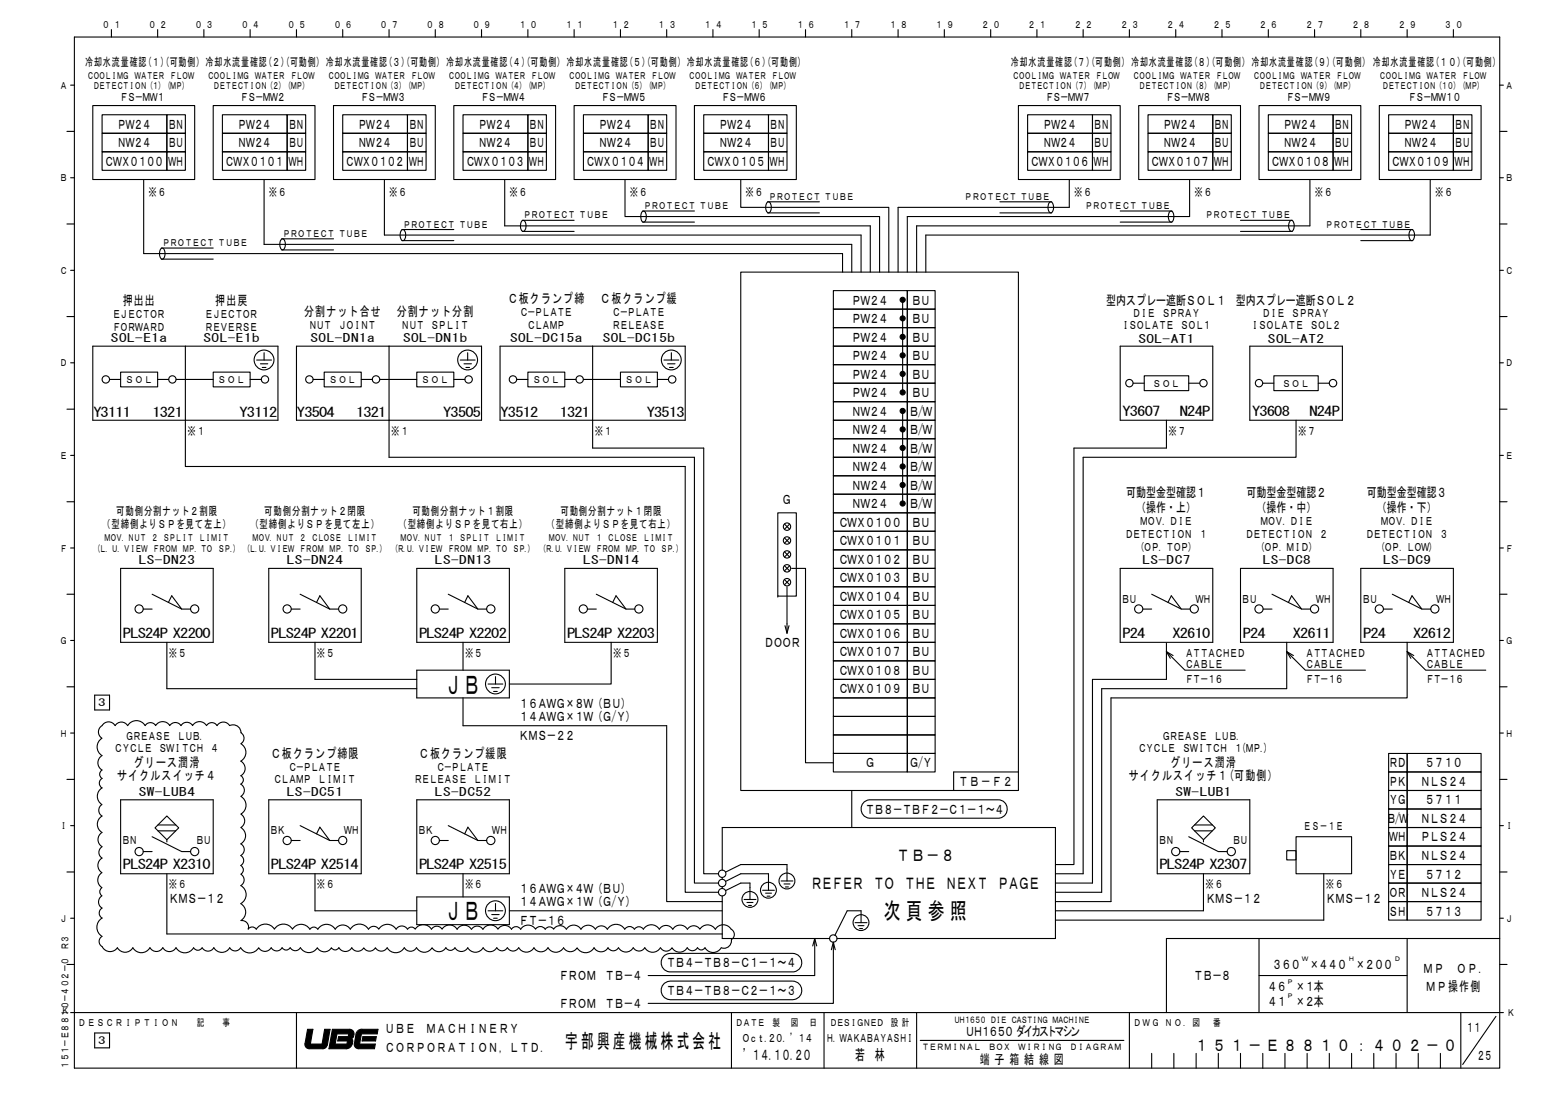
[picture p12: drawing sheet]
<svg xmlns="http://www.w3.org/2000/svg" width="297mm" height="210mm" viewBox="0 0 297 210" stroke-linecap="round" stroke-linejoin="round" font-family="sans-serif">
<g fill="none" stroke="#000" stroke-width=".21">
<path d="M13.5 16.3h.7M14.2 7.1h272.1v196.8h-272.1zM21.3 5.7v1.4M30.1 5.7v1.4M38.9 5.7v1.4M47.7 5.7v1.4M56.6 5.7v1.4M65.4 5.7v1.4M74.3 5.7v1.4M83.1 5.7v1.4M91.9 5.7v1.4M100.8 5.7v1.4"/>
<path d="M109.6 5.7v1.4M118.4 5.7v1.4M127.3 5.7v1.4M136.1 5.7v1.4M144.9 5.7v1.4M153.8 5.7v1.4M162.6 5.7v1.4M171.4 5.7v1.4M180.3 5.7v1.4M189.1 5.7v1.4M197.9 5.7v1.4M206.8 5.7v1.4"/>
<path d="M215.6 5.7v1.4M224.4 5.7v1.4M233.3 5.7v1.4M242.1 5.7v1.4M250.9 5.7v1.4M259.8 5.7v1.4M268.6 5.7v1.4M277.4 5.7v1.4M286.3 16.3h.7M12.8 25.1h1.4M13.5 33.9h.7M17.7 20.2h19.5v14.1h-19.5z"/>
<path d="M19.5 21.9h12.4v3.5h-12.4zM19.5 25.4h12.4v3.6h-12.4zM19.5 29h12.4v3.5h-12.4zM27.4 34.3v14.1h133.4v3.5M31.9 21.9h3.5v3.5h-3.5zM31.9 25.4h3.5v3.6h-3.5zM31.9 29h3.5v3.5h-3.5zM40.7 20.2h19.4v14.1h-19.4zM42.5 21.9h12.3v3.5h-12.3zM42.5 25.4h12.3v3.6h-12.3zM42.5 29h12.3v3.5h-12.3zM50.4 34.3v12.4h112.2v5.2"/>
<path d="M54.8 21.9h3.6v3.5h-3.6zM54.8 25.4h3.6v3.6h-3.6zM54.8 29h3.6v3.5h-3.6zM63.7 20.2h19.4v14.1h-19.4zM65.4 21.9h12.4v3.5h-12.4zM65.4 25.4h12.4v3.6h-12.4zM65.4 29h12.4v3.5h-12.4zM73.4 34.3v10.6h91v7M77.8 21.9h3.5v3.5h-3.5zM77.8 25.4h3.5v3.6h-3.5zM77.8 29h3.5v3.5h-3.5zM86.6 20.2h19.5v14.1h-19.5z"/>
<path d="M88.4 21.9h12.4v3.5h-12.4zM88.4 25.4h12.4v3.6h-12.4zM88.4 29h12.4v3.5h-12.4zM96.3 34.3v8.8h69.8v8.8M100.8 21.9h3.5v3.5h-3.5zM100.8 25.4h3.5v3.6h-3.5zM100.8 29h3.5v3.5h-3.5zM109.6 20.2h19.4v14.1h-19.4zM111.4 21.9h12.3v3.5h-12.3zM111.4 25.4h12.3v3.6h-12.3zM111.4 29h12.3v3.5h-12.3zM119.3 34.3v7h48.6v10.6"/>
<path d="M123.7 21.9h3.6v3.5h-3.6zM123.7 25.4h3.6v3.6h-3.6zM123.7 29h3.6v3.5h-3.6zM132.6 20.2h19.4v14.1h-19.4zM134.3 29h12.4v3.5h-12.4zM134.3 25.4h12.4v3.6h-12.4zM134.3 21.9h12.4v3.5h-12.4zM141.4 34.3v5.3h28.3v12.3M146.5 38.6l.2-.1a1.31 1.31 0 0 1 .4 1.7l-.1 .2a.43 .43 0 0 1-.5 .2 .43 .43 0 0 1-.3-.5 1.54 1.54 0 0 1 .3-1.5zM146.5 38.5h9.9M146.7 29h3.5v3.5h-3.5zM146.7 25.4h3.5v3.6h-3.5z"/>
<path d="M146.7 21.9h3.5v3.5h-3.5zM190.9 38.5h9.9M194.4 20.2h19.4v14.1h-19.4zM196.2 29h12.4v3.5h-12.4zM196.2 25.4h12.4v3.6h-12.4zM196.2 21.9h12.4v3.5h-12.4zM200.4 38.6l.1-.1a.54 .54 0 0 1 .6 .7 1.32 1.32 0 0 1-.5 1.4 1.36 1.36 0 0 1-.5-1.4zM204.1 34.3v5.3h-32.7v12.3M208.6 29h3.5v3.5h-3.5zM208.6 25.4h3.5v3.6h-3.5zM208.6 21.9h3.5v3.5h-3.5zM217.4 20.2h19.4v14.1h-19.4z"/>
<path d="M219.2 29h12.3v3.5h-12.3zM219.2 25.4h12.3v3.6h-12.3zM219.2 21.9h12.3v3.5h-12.3zM227.1 34.3v7h-53.9v10.6M231.5 29h3.6v3.5h-3.6zM231.5 25.4h3.6v3.6h-3.6zM231.5 21.9h3.6v3.5h-3.6zM240.3 20.2h19.5v14.1h-19.5zM242.1 29h12.4v3.5h-12.4zM242.1 25.4h12.4v3.6h-12.4zM242.1 21.9h12.4v3.5h-12.4zM250.1 34.3v8.8h-75.1v8.8"/>
<path d="M254.5 29h3.5v3.5h-3.5zM254.5 25.4h3.5v3.6h-3.5zM254.5 21.9h3.5v3.5h-3.5zM263.3 20.2h19.4v14.1h-19.4zM265.1 29h12.3v3.5h-12.3zM265.1 25.4h12.3v3.6h-12.3zM265.1 21.9h12.3v3.5h-12.3zM273 34.3v10.6h-96.3v7M277.4 29h3.6v3.5h-3.6zM277.4 25.4h3.6v3.6h-3.6zM277.4 21.9h3.6v3.5h-3.6zM286.3 25.1h1.4"/>
<path d="M286.3 33.9h.7M12.8 42.8h1.4M13.5 51.6h.7M30.7 47.5l.3-.1a1.34 1.34 0 0 1 .5 1.2l-.1 .4a.42 .42 0 0 1-.3 .4 .42 .42 0 0 1-.4-.1l-.2-1.1zM30.8 49.5h9.9M30.8 47.3h9.9M53.8 47.7h9.9M53.8 45.6h9.9M53.8 45.6a.87 .87 0 0 1 .7 1.1l-.2 .7-.2 .3h-.3a1.69 1.69 0 0 1-.2-1.9zM76.7 43.9l.1-.1a1.13 1.13 0 0 1 .6 1.6l-.3 .5a.56 .56 0 0 1-.7-.7v-.7zM76.7 45.9h9.9M76.7 43.8h9.9"/>
<path d="M99.6 42.2l.3-.1a1.26 1.26 0 0 1-.1 2.1l-.4-.5a1.89 1.89 0 0 1 .2-1.5zM99.7 42.1h9.9M99.7 44.2h9.9M122.6 40.4l.2-.1a.98 .98 0 0 1 .6 1.3 .56 .56 0 0 1-.2 .6 .56 .56 0 0 1-.6 .1 1.76 1.76 0 0 1 0-1.9zM122.7 40.3h9.9M122.7 42.4h9.9M141.4 51.9h53v99h-53zM146.5 40.6h9.9M159.1 55.5h14.1v3.5h-14.1zM159.1 59h14.1v3.5h-14.1zM172.3 57.3v17.6M173.2 55.5h5.3v3.5h-5.3z"/>
<path d="M173.2 59h5.3v3.5h-5.3zM190.9 40.6h9.9M213.8 40.3h9.9M213.8 42.4h9.9M223.3 40.4l.2-.1a.57 .57 0 0 1 .6 .8l-.1 .9-.3 .4a.58 .58 0 0 1-.6-.8v-.5zM236.8 42.1h9.9M236.8 44.2h9.9M246.3 42.1a.76 .76 0 0 1 .8 1.1 .95 .95 0 0 1-.6 1 1.42 1.42 0 0 1-.2-2.1zM259.8 43.8h9.9M259.8 45.9h9.9M269.3 43.9a.72 .72 0 0 1 .7 1l-.1 .7a.38 .38 0 0 1-.4 .3 .38 .38 0 0 1-.4-.3l-.1-.4a1.51 1.51 0 0 1 .3-1.3zM286.3 42.8h1.4"/>
<path d="M286.3 51.6h.7M12.8 60.4h1.4M12.8 78.1h1.4M13.5 69.3h.7M17.7 66.1h35.4v14.1h-35.4zM20.9 72.4h2.1M23 71h7.1v2.9h-7.1zM30.1 72.4h2.1M33.6 72.4h7.1M35.4 66.1v22.9h95.4v81.3h6.4M40.7 71h7v2.9h-7zM47.7 72.4h2.2"/>
<path d="M49 68.7h2.8M49.7 69.4h1.4M50.1 70.1h.7M50.4 67.3v1.4M56.6 66.1h35.3v14.1h-35.3zM59.8 72.4h2.1M61.9 71h7.1v2.9h-7.1zM69 72.4h2.1M72.5 72.4h7.1M74.3 66.1v21.2h58.3v81.3h4.6M79.6 71h7v2.9h-7zM86.6 72.4h2.1"/>
<path d="M87.9 68.7h2.8M88.6 69.4h1.4M88.9 70.1h.7M89.3 67.3v1.4M95.5 66.1h35.3v14.1h-35.3zM98.7 72.4h2.1M100.8 71h7v2.9h-7zM107.8 72.4h2.2M111.4 72.4h7M113.1 66.1v19.4h21.2v81.3h2.9M118.4 71h7.1v2.9h-7.1zM125.5 72.4h2.1"/>
<path d="M126.7 68.7h2.9M127.4 69.4h1.5M127.8 70.1h.7M128.2 67.3v1.4M159.1 76.7h14.1v3.5h-14.1zM159.1 62.5h14.1v3.6h-14.1zM159.1 66.1h14.1v3.5h-14.1zM159.1 69.6h14.1v3.6h-14.1zM159.1 73.2h14.1v3.5h-14.1zM172.3 78.4v17.7M173.2 76.7h5.3v3.5h-5.3zM173.2 62.5h5.3v3.6h-5.3z"/>
<path d="M173.2 66.1h5.3v3.5h-5.3zM173.2 69.6h5.3v3.6h-5.3zM173.2 73.2h5.3v3.5h-5.3zM213.8 66.1h17.7v14.1h-17.7zM216.3 73.2h2.1M218.4 71.7h8.5v2.9h-8.5zM226.9 73.2h2.1M238.6 66.1h17.7v14.1h-17.7zM241.1 73.2h2.1M243.2 71.7h8.4v2.9h-8.4zM251.6 73.2h2.2M286.3 60.4h1.4"/>
<path d="M286.3 69.3h.7M286.3 78.1h1.4M12.8 95.8h1.4M13.5 86.9h.7M148.5 97.9h3.5v15.9h-3.5zM159.1 80.2h14.1v3.6h-14.1zM159.1 83.8h14.1v3.5h-14.1zM159.1 87.3h14.1v3.5h-14.1zM159.1 90.8h14.1v3.5h-14.1zM159.1 94.3h14.1v3.6h-14.1zM159.1 97.9h14.1v3.5h-14.1zM173.2 80.2h5.3v3.6h-5.3z"/>
<path d="M173.2 83.8h5.3v3.5h-5.3zM173.2 87.3h5.3v3.5h-5.3zM173.2 90.8h5.3v3.5h-5.3zM173.2 94.3h5.3v3.6h-5.3zM173.2 97.9h5.3v3.5h-5.3zM222.7 80.2v5.3h-17.7v79.5h-3.5M247.4 80.2v7.1h-40.6v79.5h-5.3M286.3 86.9h.7M286.3 95.8h1.4M12.8 113.4h1.4M13.5 104.6h.7M23 108.5h17.7v14.1h-17.7z"/>
<path d="M27.3 116.3h1.7M29 113.4l5.7 2.9h1.7M32.1 115l.7-1.3 1.9 2.6M51.3 108.5h17.7v14.1h-17.7zM55.6 116.3h1.7M57.3 113.4l5.6 2.9h1.7M60.4 115l.7-1.3 1.8 2.6M79.6 108.5h17.6v14.1h-17.6zM83.9 116.3h1.7M85.6 113.4l5.6 2.9h1.7M88.7 115l.6-1.3 1.9 2.6M107.8 108.5h17.7v14.1h-17.7z"/>
<path d="M112.1 116.3h1.7M113.8 113.4l5.7 2.9h1.7M117 115l.6-1.3 1.9 2.6M148.5 113.8h.1M149.8 100l.9 1M149.8 102.7l.9 1M149.8 105.3l.9 1M149.8 108l.9 1M149.8 110.6l.9 1M149.9 119.4l.3 1.5M150.2 112v8.9M150.6 119.4l-.4 1.5"/>
<path d="M150.7 100l-.9 1M150.7 102.7l-.9 1M150.7 105.3l-.9 1M150.7 108l-.9 1M150.7 110.6l-.9 1M151.1 108.5h2.7v37.1h5.3M159.1 119.1h14.1v3.5h-14.1zM159.1 112h14.1v3.6h-14.1zM159.1 115.6h14.1v3.5h-14.1zM159.1 101.4h14.1v3.6h-14.1zM159.1 105h14.1v3.5h-14.1zM159.1 108.5h14.1v3.5h-14.1z"/>
<path d="M173.2 101.4h5.3v3.6h-5.3zM173.2 105h5.3v3.5h-5.3zM173.2 108.5h5.3v3.5h-5.3zM173.2 112h5.3v3.6h-5.3zM173.2 115.6h5.3v3.5h-5.3zM173.2 119.1h5.3v3.5h-5.3zM213.8 108.5h17.7v14.1h-17.7zM218.2 116.3h1.7M219.9 113.4l5.6 2.9h1.7M223 115l.6-1.3 1.9 2.6M236.8 108.5h17.7v14.1h-17.7zM241.1 116.3h1.7"/>
<path d="M242.8 113.4l5.7 2.9h1.7M246 115l.6-1.3 1.9 2.6M259.8 108.5h17.6v14.1h-17.6zM264.1 116.3h1.7M265.8 113.4l5.6 2.9h1.8M268.9 115l.7-1.3 1.8 2.6M286.3 104.6h.7M286.3 113.4h1.4M12.8 131.1h1.4M13.5 122.3h.7M13.5 139.9h.7M18.1 132.7h2.8v2.8h-2.8z"/>
<path d="M19.5 138.5a1.39 1.39 0 0 0 0 2.4 1.93 1.93 0 0 0 0 3.3M19.5 138.5a1.43 1.43 0 0 1 2.5 0M22 138.5a1.38 1.38 0 0 1 2.4 0M24.4 138.5a1.93 1.93 0 0 1 3.3 0M27.7 138.5a1.15 1.15 0 0 1 2 0 1.57 1.57 0 0 1 2.7 0 1.28 1.28 0 0 1 2.2 0 1.27 1.27 0 0 1 2.2 0 1.55 1.55 0 0 1 2.6 0 1.17 1.17 0 0 1 2 0 1.39 1.39 0 0 1 2.4 0 1.47 1.47 0 0 1 2.2 1.4 1.2 1.2 0 0 1 0 2.1 1.9 1.9 0 0 1 0 3.3M31.9 122.6v8.9h47.7M60.1 122.6v7.1h19.5M79.6 127.9h17.6v5.3h-17.6zM88.4 122.6v5.3M88.4 133.2v5.3h38.9v33.6h10.6M93.2 130.6h2.8M93.9 131.3h1.4"/>
<path d="M94.2 132h.7M94.6 129.2v1.4M116.7 122.6v8h-19.5M159.1 133.2h14.1v3.6h-14.1zM159.1 136.8h14.1v3.5h-14.1zM159.1 126.2h14.1v3.5h-14.1zM159.1 129.7h14.1v3.5h-14.1zM159.1 122.6h14.1v3.6h-14.1zM173.2 122.6h5.3v3.6h-5.3zM173.2 126.2h5.3v3.5h-5.3zM173.2 129.7h5.3v3.5h-5.3zM173.2 133.2h5.3v3.6h-5.3z"/>
<path d="M173.2 136.8h5.3v3.5h-5.3zM222.7 122.8v6.9h-14.1v38.9h-7.1M222.7 124.4l1.2 .7M222.7 124.4l.7 1.3M222.7 124.4l3.5 3.5h11.5M245.6 122.6v8.9h-35.3v38.8h-8.8M245.6 124.4l1.3 .7M245.6 124.4l.8 1.3M245.6 124.4l3.6 3.5h11.5M268.6 124.4l1.3 .7M268.6 124.4l3.6 3.5h11.4M268.6 124.4l.7 1.3"/>
<path d="M268.6 122.6v10.6h-56.5v38.9h-10.6M286.3 122.3h.7M286.3 131.1h1.4M286.3 139.9h.7M12.8 148.8h1.4M13.5 157.6h.7M19.5 144.3a1.58 1.58 0 0 0 0 2.7l-.4 .3a.93 .93 0 0 0 .4 1.3 1.07 1.07 0 0 0 0 1.8 1.86 1.86 0 0 0 0 3.2 1.27 1.27 0 0 0 0 2.2 1.82 1.82 0 0 0 0 3.1M19.5 158.9a1.57 1.57 0 0 0 0 2.7M23 152.7h17.7v14.1h-17.7zM29 159.7l5.7 2.9h1.7M29.6 158l2.3-2.2 2.2 2.2-2.2 2.3zM30.2 157.5h3.3"/>
<path d="M30.2 158.6h3.3M46 149.7a1.34 1.34 0 0 1 0 2.3 1.94 1.94 0 0 1 0 3.4 1.48 1.48 0 0 1 0 2.6 1.78 1.78 0 0 1 0 3.1M46 148.1a.9 .9 0 0 1 0 1.6M46 145.3a1.59 1.59 0 0 1 0 2.8M51.3 152.7h17.7v14.1h-17.7zM57.3 157.6l5.6 2.8h1.7M60.4 159.2l.7-1.3 1.8 2.5M79.6 152.7h17.6v14.1h-17.6zM85.6 157.6l5.6 2.8h1.7M88.7 159.2l.6-1.3 1.9 2.5M159.1 140.3h14.1v3.5h-14.1zM159.1 143.8h14.1v3.6h-14.1z"/>
<path d="M162.6 150.9v7.1M164.9 153.2l.5-.4 .6-.1h24.5a1.76 1.76 0 0 1 1.8 1.7 1.76 1.76 0 0 1-1.8 1.8h-24.5a1.77 1.77 0 0 1-1.5-1.2 1.77 1.77 0 0 1 .4-1.8zM173.2 140.3h5.3v3.5h-5.3zM173.2 143.8h5.3v3.6h-5.3zM194.4 147.4h-12.3v3.5M220.9 152.7h17.7v14.1h-17.7zM226.9 159.7l5.7 2.9h1.7M227.5 158l2.2-2.2 2.3 2.2-2.3 2.3zM228 157.5h3.4M228 158.6h3.4M247.4 159.7h10.6v7.1h-10.6zM265.1 143.8h3.5v3.6h-3.5z"/>
<path d="M265.1 147.4h3.5v3.5h-3.5zM265.1 150.9h3.5v3.5h-3.5zM265.1 154.4h3.5v3.6h-3.5zM265.1 158h3.5v3.5h-3.5zM268.6 143.8h14.1v3.6h-14.1zM268.6 147.4h14.1v3.5h-14.1zM268.6 150.9h14.1v3.5h-14.1zM268.6 154.4h14.1v3.6h-14.1zM268.6 158h14.1v3.5h-14.1zM286.3 148.8h1.4M286.3 157.6h.7M12.8 166.5h1.4"/>
<path d="M13.5 175.3h.7M19.5 161.6a1.26 1.26 0 0 0 0 2.2 1.64 1.64 0 0 0 0 2.8 1.67 1.67 0 0 0 0 2.8 .94 .94 0 0 0 0 1.6 1.36 1.36 0 0 0 0 2.3 1.12 1.12 0 0 0 0 1.9 2.05 2.05 0 0 0 0 3.5 1.14 1.14 0 0 0 0 2 1.7 1.7 0 0 0 2.9 .2 1.68 1.68 0 0 0 3 0M27.3 162.6h1.7M31.9 166.8v11.5h106M46 172.5a1.85 1.85 0 0 1 0 3.2 1.26 1.26 0 0 1 1.4 1.7 .94 .94 0 0 1 1.5 0 2.02 2.02 0 0 1 3.5 0 2.02 2.02 0 0 1 3.4 0 1.93 1.93 0 0 1 3.3 0M46 169.1a1.96 1.96 0 0 1 0 3.4M46 161.1a1.28 1.28 0 0 1 0 2.2 1.1 1.1 0 0 1 0 1.9 .94 .94 0 0 1 0 1.7 1.25 1.25 0 0 1 0 2.2M55.6 160.4h1.7M60.1 166.8v7.1h19.5M75.6 177.4a1.93 1.93 0 0 0-3.3 0 1.14 1.14 0 0 0-1.9 0 2.03 2.03 0 0 0-3.5 0 1.69 1.69 0 0 0-2.9 0 1.95 1.95 0 0 0-3.3 0 .91 .91 0 0 0-1.5 0M75.6 177.4a1.27 1.27 0 0 1 2.2 0 .86 .86 0 0 1 1.5 0 1.83 1.83 0 0 1 3.1 0 1.17 1.17 0 0 1 2 0 1.67 1.67 0 0 1 2.8 0M79.6 171.2h17.6v5.3h-17.6z"/>
<path d="M83.9 160.4h1.7M88.4 166.8v4.4M90 177.4a1.57 1.57 0 0 0-2.7 0M92.2 177.4a1.25 1.25 0 0 0-2.2 0M93.2 173.9h2.8M93.9 174.6h1.4M94.2 175.3h.7M94.6 172.5v1.4M97.2 173.9h40.7M108.1 177.4a1.41 1.41 0 0 0-2.4 0 .93 .93 0 0 0-1.6 0 1.11 1.11 0 0 0-1.9 0 1.66 1.66 0 0 0-2.8 0 1.01 1.01 0 0 0-1.8 0 1.51 1.51 0 0 0-2.5 0 1.66 1.66 0 0 0-2.9 0M108.1 177.4a1.62 1.62 0 0 1 2.8 0 1.6 1.6 0 0 1 2.7 0M113.7 177.4a1.33 1.33 0 0 1 2.2 0"/>
<path d="M121.1 177.4a1.07 1.07 0 0 0-1.8 0 1.94 1.94 0 0 0-3.4 0M121.1 177.4a.98 .98 0 0 1 1.7 0M122.8 177.4a1.78 1.78 0 0 1 3.1 0M125.9 177.4a1.49 1.49 0 0 1 2.5 0 1.61 1.61 0 0 1 2.8 0M137.9 166.1v-8.1h63.6v21.2h-41.7M137.9 167.5v.4M137.9 169.3v.3M137.9 171v8.2h20.5M138.5 166.5l2.9-1.5h8.8v3.2M138.5 168.3l2.9-1.5h5.3v3.1M138.5 170l2.9-1.4h1.8v3.1M139.6 177.4a1.75 1.75 0 0 0-3 0 1.73 1.73 0 0 0-3 0 1.39 1.39 0 0 0-2.4 0"/>
<path d="M139.6 177.4a1.14 1.14 0 0 1 0 2 1.45 1.45 0 0 1-1.9 1.5 1.78 1.78 0 0 1-3.1 0 .82 .82 0 0 1-1.5 0 1.11 1.11 0 0 1-1.9 0 1.66 1.66 0 0 1-2.9 0 1.27 1.27 0 0 1-2.2 0 1.72 1.72 0 0 1-3 0 1.27 1.27 0 0 1-2.2 0 1.61 1.61 0 0 1-2.8 0 1.13 1.13 0 0 1-2 0 1.53 1.53 0 0 1-2.7 0 1.86 1.86 0 0 1-3.2 0 1.49 1.49 0 0 1-2.6 0 1.72 1.72 0 0 1-3 0 1.53 1.53 0 0 1-2.7 0 1.68 1.68 0 0 1-2.9 0 1.22 1.22 0 0 1-2.1 0M142 171.7h2.3M142.6 172.3h1.1M142.9 172.8h.5M145.6 169.9h2.2M146.2 170.5h1.1M146.4 171.1h.6M149.1 168.2h2.3M149.7 168.7h1.1M149.9 169.3h.6M155.5 179.2l-.4 1.4M155.5 179.2l.4 1.4"/>
<path d="M155.5 179.2v7h-31.8M159.1 179.9l-.4 1.4M159.1 179.9v11.6h-35.4M159.1 179.9l.3 1.4M163.2 176.1h2.3M163.8 176.7h1.1M164.1 177.2h.6M164.4 176.1v-2.2h-2.7l-2.3 4.6M225.2 162.6h1.7M229.7 166.8v7.1h-28.2M240.3 179.2v14.1M245.6 162.4h1.8v1.7h-1.8z"/>
<path d="M252.7 166.8v8.8h-51.2M265.1 161.5h3.5v3.5h-3.5zM265.1 165h3.5v3.6h-3.5zM265.1 168.6h3.5v3.5h-3.5zM265.1 172.1h3.5v3.5h-3.5zM268.6 161.5h14.1v3.5h-14.1zM268.6 165h14.1v3.6h-14.1zM268.6 168.6h14.1v3.5h-14.1zM268.6 172.1h14.1v3.5h-14.1zM268.6 179.2v14.1M286.3 179.2h-63.6v14.1M286.3 166.5h1.4"/>
<path d="M286.3 175.3h.7M12.8 184.1h1.4M13.5 193.3h273.5M18.1 197.2h2.8v2.8h-2.8zM37 180.9a1.94 1.94 0 0 1-3.4 0 1.44 1.44 0 0 1-2.5 0 1.41 1.41 0 0 1-2.5 0 1.86 1.86 0 0 1-3.2 0M38.6 180.9a.92 .92 0 0 1-1.6 0M45.9 180.9a1.18 1.18 0 0 1-2 0 1.75 1.75 0 0 1-3.1 0 1.26 1.26 0 0 1-2.2 0M53.8 180.9a1.18 1.18 0 0 1-2 0 1.37 1.37 0 0 1-2.4 0 1.97 1.97 0 0 1-3.5 0M53.9 180.9a.88 .88 0 0 0 1.5 0 1.11 1.11 0 0 0 1.9 0M56.6 193.3v10.6M57.4 180.9a1.85 1.85 0 0 0 3.2 0 1.54 1.54 0 0 0 2.7 0 .81 .81 0 0 0 1.4 0M62.4 199.5a.85 .85 0 0 1-.7 .7h-2.7"/>
<path d="M62.5 199.5l.5-3h-1l-.5 2.8h-2.3l.5-2.8h-1l-.5 2.8a.84 .84 0 0 0 .8 .9M64.3 197.4h2.3l-.1 .5h-1.9l-.1 .8h1.8l-.1 .6h-2.2zM64.7 180.9a1.41 1.41 0 0 0 2.5 0 1.31 1.31 0 0 0 2.2 0 1.28 1.28 0 0 0 2.3 0 1.29 1.29 0 0 0 2.2 0 1.87 1.87 0 0 0 3.3 0 1.34 1.34 0 0 0 2.3 0 1.72 1.72 0 0 0 3 0 1.51 1.51 0 0 0 2.6 0M66.9 198.3l.4 .2v.2M67 198.3a.93 .93 0 0 0 .6-1 .93 .93 0 0 0-.8-.8h-3.3l-.7 3.7h3.3a1.32 1.32 0 0 0 1.2-1.4M67.9 197.4a1.12 1.12 0 0 1 1.2-.9h3.1l-.2 .9h-3l-.4 1.9h3l-.1 .9h-3.1a.85 .85 0 0 1-.8-1l.4-1.8M69.3 197.9h2.5l-.1 .8h-2.6zM85.1 180.9a.98 .98 0 0 0 1.7 0 1.41 1.41 0 0 0 2.5 0 1.67 1.67 0 0 0 2.9 0M92.2 180.9a1.47 1.47 0 0 0 2.6 0 1.15 1.15 0 0 0 2 0M126.7 182.5l.5-.3 .8-.2h23.3a1.77 1.77 0 0 1 1.8 1.8 1.77 1.77 0 0 1-1.8 1.7h-23.5a1.78 1.78 0 0 1-1.5-1.1 1.78 1.78 0 0 1 .4-1.9zM126.7 187.8l.5-.3 .8-.2h23.3a1.78 1.78 0 0 1 1.8 1.8 1.78 1.78 0 0 1-1.8 1.7h-23.3a1.78 1.78 0 0 1-1.7-1.1 1.78 1.78 0 0 1 .4-1.9zM139.6 193.3v10.6"/>
<path d="M157.3 193.3v10.6M175 193.3v10.6M175.7 198.6h38.8M215.6 193.3v10.6M240.3 186.2h28.3M278.9 193.3v10.6M285.6 194l-6.4 9.2M286.3 184.1h1.4M219.9 201.1v2.8M224.1 201.1v2.8M228.3 201.1v2.8M232.6 201.1v2.8"/>
<path d="M236.8 201.1v2.8M241.1 201.1v2.8M245.3 201.1v2.8M249.5 201.1v2.8M253.8 201.1v2.8M258 201.1v2.8M262.3 201.1v2.8M266.5 201.1v2.8M270.7 201.1v2.8M275 201.1v2.8"/>
<circle cx="20.2" cy="72.4" r=".71"/>
<circle cx="32.9" cy="72.4" r=".7"/>
<circle cx="50.4" cy="68.7" r="1.89"/>
<circle cx="50.6" cy="72.4" r=".7"/>
<circle cx="59.1" cy="72.4" r=".71"/>
<circle cx="71.8" cy="72.4" r=".71"/>
<circle cx="89.3" cy="68.7" r="1.89"/>
<circle cx="89.5" cy="72.4" r=".71"/>
<circle cx="97.9" cy="72.4" r=".71"/>
<circle cx="110.7" cy="72.4" r=".7"/>
<circle cx="128.2" cy="68.7" r="1.89"/>
<circle cx="128.3" cy="72.4" r=".71"/>
<circle cx="215.6" cy="73.1" r=".7"/>
<circle cx="229.7" cy="73.1" r=".7"/>
<circle cx="240.3" cy="73.1" r=".7"/>
<circle cx="254.5" cy="73.1" r=".71"/>
<circle cx="26.6" cy="116.2" r=".78"/>
<circle cx="37.2" cy="116.2" r=".78"/>
<circle cx="54.8" cy="116.2" r=".78"/>
<circle cx="65.4" cy="116.2" r=".78"/>
<circle cx="83.1" cy="116.2" r=".78"/>
<circle cx="93.7" cy="116.2" r=".79"/>
<circle cx="111.4" cy="116.2" r=".78"/>
<circle cx="122" cy="116.2" r=".78"/>
<circle cx="150.2" cy="108.5" r=".7"/>
<circle cx="150.2" cy="100.5" r=".7"/>
<circle cx="150.2" cy="103.2" r=".7"/>
<circle cx="150.2" cy="111.1" r=".7"/>
<circle cx="150.2" cy="105.8" r=".7"/>
<circle cx="217.4" cy="116.2" r=".78"/>
<circle cx="228" cy="116.2" r=".78"/>
<circle cx="240.3" cy="116.2" r=".78"/>
<circle cx="250.9" cy="116.2" r=".78"/>
<circle cx="263.3" cy="116.2" r=".78"/>
<circle cx="273.9" cy="116.2" r=".78"/>
<circle cx="94.6" cy="130.6" r="1.89"/>
<circle cx="26.6" cy="162.6" r=".78"/>
<circle cx="37.2" cy="162.6" r=".78"/>
<circle cx="54.8" cy="160.4" r=".78"/>
<circle cx="65.4" cy="160.4" r=".78"/>
<circle cx="83.1" cy="160.4" r=".78"/>
<circle cx="93.7" cy="160.4" r=".79"/>
<circle cx="94.6" cy="173.8" r="1.89"/>
<circle cx="137.9" cy="170.3" r=".71"/>
<circle cx="137.9" cy="168.6" r=".71"/>
<circle cx="137.9" cy="166.8" r=".71"/>
<circle cx="143.2" cy="171.7" r="1.52"/>
<circle cx="146.7" cy="169.9" r="1.51"/>
<circle cx="150.2" cy="168.2" r="1.51"/>
<circle cx="159.1" cy="179.2" r=".71"/>
<circle cx="164.4" cy="176.1" r="1.51"/>
<circle cx="224.4" cy="162.6" r=".78"/>
<circle cx="235.1" cy="162.6" r=".78"/>
</g>
<path d="M58.7 196.5l-.5 2.8a.81 .81 0 0 0 .6 .9h3.1l.4-.3 .2-.4 .5-3h-1l-.5 2.8h-2.3l.5-2.8zM63.5 196.5l-.7 3.7h3.4a1.31 1.31 0 0 0 1.1-1.8l-.3-.1 .5-.3a1.08 1.08 0 0 0-.7-1.5zM64.3 197.4h2.3l-.1 .5h-1.9l-.1 .8h1.8l-.1 .6h-2.2zM68.2 196.9l-.3 .9-.3 1.6a.81 .81 0 0 0 .8 .8h3.1l.1-.9h-3l.4-1.9h3l.2-.9h-3.2l-.5 .1zM69.3 197.9l-.2 .8h2.6l.1-.8z" fill-rule="evenodd" fill="#000"/>
<path d="M31.9 160.3v.8M229.7 160.3v.8" fill="none" stroke="#000" stroke-width=".21" stroke-dasharray=".5 .5" stroke-linecap="butt"/>
<g fill="#000" stroke="#000" stroke-width=".21">
<circle cx="172.3" cy="57.2" r=".49"/>
<circle cx="172.3" cy="67.8" r=".49"/>
<circle cx="172.3" cy="78.4" r=".49"/>
<circle cx="172.3" cy="71.4" r=".49"/>
<circle cx="172.3" cy="74.9" r=".49"/>
<circle cx="172.3" cy="64.3" r=".49"/>
<circle cx="172.3" cy="60.8" r=".48"/>
<circle cx="172.3" cy="82" r=".49"/>
<circle cx="172.3" cy="89" r=".49"/>
<circle cx="172.3" cy="85.5" r=".49"/>
<circle cx="172.3" cy="96.1" r=".49"/>
<circle cx="172.3" cy="92.6" r=".49"/>
</g>
<g font-size="5.1">
<text x="85" y="132.4">ＪＢ</text>
<text x="85" y="175.7">ＪＢ</text>
</g>
<text font-size="4.4" x="168.7" y="175.5">次 頁 参 照</text>
<text font-size="3.8" x="107.9" y="200">宇部興産機械株式会社</text>
<g font-size="3.2">
<text x="171.2" y="164.4">ＴＢ－８</text>
<text x="154.8" y="169.7">ＲＥＦＥＲ ＴＯ ＴＨＥ ＮＥＸＴ ＰＡＧＥ</text>
<text x="228.1" y="200.6">１ ５ １ － Ｅ ８ ８ １ ０ ： ４ ０ ２ － ０</text>
</g>
<g font-size="2.9">
<text x="141.8" y="202.3">’１４．１０．２０</text>
<text x="163.3" y="202.3">若 林</text>
</g>
<g font-size="2.5">
<text x="22.4" y="24.6">ＰＷ２４</text>
<text x="22.4" y="28.1">ＮＷ２４</text>
<text x="32.1" y="24.6">ＢＮ</text>
<text x="32.1" y="28.1">ＢＵ</text>
<text x="45.3" y="24.6">ＰＷ２４</text>
<text x="45.3" y="28.1">ＮＷ２４</text>
<text x="55.1" y="24.6">ＢＮ</text>
<text x="55.1" y="28.1">ＢＵ</text>
<text x="68.3" y="24.6">ＰＷ２４</text>
<text x="68.3" y="28.1">ＮＷ２４</text>
<text x="78" y="24.6">ＢＮ</text>
<text x="78" y="28.1">ＢＵ</text>
<text x="91.3" y="24.6">ＰＷ２４</text>
<text x="91.3" y="28.1">ＮＷ２４</text>
<text x="101" y="24.6">ＢＮ</text>
<text x="101" y="28.1">ＢＵ</text>
<text x="114.2" y="24.6">ＰＷ２４</text>
<text x="114.2" y="28.1">ＮＷ２４</text>
<text x="123.9" y="24.6">ＢＮ</text>
<text x="123.9" y="28.1">ＢＵ</text>
<text x="137.2" y="24.6">ＰＷ２４</text>
<text x="137.2" y="28.1">ＮＷ２４</text>
<text x="146.9" y="24.6">ＢＮ</text>
<text x="146.9" y="28.1">ＢＵ</text>
<text x="199" y="24.6">ＰＷ２４</text>
<text x="199" y="28.1">ＮＷ２４</text>
<text x="208.8" y="24.6">ＢＮ</text>
<text x="208.8" y="28.1">ＢＵ</text>
<text x="222" y="24.6">ＰＷ２４</text>
<text x="222" y="28.1">ＮＷ２４</text>
<text x="231.7" y="24.6">ＢＮ</text>
<text x="231.7" y="28.1">ＢＵ</text>
<text x="245" y="24.6">ＰＷ２４</text>
<text x="245" y="28.1">ＮＷ２４</text>
<text x="254.7" y="24.6">ＢＮ</text>
<text x="254.7" y="28.1">ＢＵ</text>
<text x="267.9" y="24.6">ＰＷ２４</text>
<text x="267.9" y="28.1">ＮＷ２４</text>
<text x="277.7" y="24.6">ＢＮ</text>
<text x="277.7" y="28.1">ＢＵ</text>
<text x="20" y="31.6">ＣＷＸ０１００</text>
<text x="32.1" y="31.6">ＷＨ</text>
<text x="42.9" y="31.6">ＣＷＸ０１０１</text>
<text x="55.1" y="31.6">ＷＨ</text>
<text x="65.9" y="31.6">ＣＷＸ０１０２</text>
<text x="78" y="31.6">ＷＨ</text>
<text x="88.9" y="31.6">ＣＷＸ０１０３</text>
<text x="101" y="31.6">ＷＨ</text>
<text x="111.9" y="31.6">ＣＷＸ０１０４</text>
<text x="123.9" y="31.6">ＷＨ</text>
<text x="134.8" y="31.6">ＣＷＸ０１０５</text>
<text x="146.9" y="31.6">ＷＨ</text>
<text x="196.7" y="31.6">ＣＷＸ０１０６</text>
<text x="208.8" y="31.6">ＷＨ</text>
<text x="219.6" y="31.6">ＣＷＸ０１０７</text>
<text x="231.7" y="31.6">ＷＨ</text>
<text x="242.6" y="31.6">ＣＷＸ０１０８</text>
<text x="254.7" y="31.6">ＷＨ</text>
<text x="265.6" y="31.6">ＣＷＸ０１０９</text>
<text x="277.7" y="31.6">ＷＨ</text>
<text x="23.4" y="58.2">押出出</text>
<text x="41.1" y="58.2">押出戻</text>
<text x="96.9" y="57.8">Ｃ板クランプ締</text>
<text x="114.6" y="57.8">Ｃ板クランプ緩</text>
<text x="162.6" y="58.2">ＰＷ２４</text>
<text x="174" y="58.2">ＢＵ</text>
<text x="211.2" y="58.2">型内スプレー遮断ＳＯＬ１</text>
<text x="235.9" y="58.2">型内スプレー遮断ＳＯＬ２</text>
<text x="58.1" y="60.3">分割ナット合せ</text>
<text x="75.7" y="60.3">分割ナット分割</text>
<text x="162.6" y="61.7">ＰＷ２４</text>
<text x="162.6" y="65.2">ＰＷ２４</text>
<text x="174" y="65.2">ＢＵ</text>
<text x="174" y="61.7">ＢＵ</text>
<text x="162.6" y="68.8">ＰＷ２４</text>
<text x="174" y="68.8">ＢＵ</text>
<text x="162.6" y="72.3">ＰＷ２４</text>
<text x="162.6" y="75.8">ＰＷ２４</text>
<text x="174" y="75.8">ＢＵ</text>
<text x="174" y="72.3">ＢＵ</text>
<text x="17.8" y="79.5">Y3111</text>
<text x="29.1" y="79.5">1321</text>
<text x="45.7" y="79.5">Y3112</text>
<text x="56.7" y="79.5">Y3504</text>
<text x="68" y="79.5">1321</text>
<text x="84.6" y="79.5">Y3505</text>
<text x="95.6" y="79.5">Y3512</text>
<text x="106.9" y="79.5">1321</text>
<text x="123.5" y="79.5">Y3513</text>
<text x="162.6" y="79.4">ＮＷ２４</text>
<text x="162.6" y="82.9">ＮＷ２４</text>
<text x="173.6" y="79.4">Ｂ/Ｗ</text>
<text x="173.6" y="82.9">Ｂ/Ｗ</text>
<text x="214.3" y="79.4">Y3607</text>
<text x="225.3" y="79.4">N24P</text>
<text x="239" y="79.4">Y3608</text>
<text x="250" y="79.4">N24P</text>
<text x="162.6" y="86.4">ＮＷ２４</text>
<text x="162.6" y="90">ＮＷ２４</text>
<text x="173.6" y="86.4">Ｂ/Ｗ</text>
<text x="173.6" y="90">Ｂ/Ｗ</text>
<text x="162.6" y="93.5">ＮＷ２４</text>
<text x="173.6" y="93.5">Ｂ/Ｗ</text>
<text x="215" y="94.9">可動型金型確認１</text>
<text x="238" y="94.9">可動型金型確認２</text>
<text x="260.9" y="94.9">可動型金型確認３</text>
<text x="149.2" y="96.2">Ｇ</text>
<text x="160" y="100.6">ＣＷＸ０１００</text>
<text x="162.6" y="97">ＮＷ２４</text>
<text x="173.6" y="97">Ｂ/Ｗ</text>
<text x="174" y="100.6">ＢＵ</text>
<text x="216.9" y="97.7">（操作・上）</text>
<text x="239.9" y="97.7">（操作・中）</text>
<text x="262.8" y="97.7">（操作・下）</text>
<text x="160" y="104.1">ＣＷＸ０１０１</text>
<text x="160" y="107.6">ＣＷＸ０１０２</text>
<text x="174" y="104.1">ＢＵ</text>
<text x="174" y="107.6">ＢＵ</text>
<text x="160" y="111.2">ＣＷＸ０１０３</text>
<text x="174" y="111.2">ＢＵ</text>
<text x="160" y="114.7">ＣＷＸ０１０４</text>
<text x="160" y="118.2">ＣＷＸ０１０５</text>
<text x="174" y="114.7">ＢＵ</text>
<text x="174" y="118.2">ＢＵ</text>
<text x="23.5" y="121.8">PLS24P X2200</text>
<text x="51.7" y="121.8">PLS24P X2201</text>
<text x="80" y="121.8">PLS24P X2202</text>
<text x="108.3" y="121.8">PLS24P X2203</text>
<text x="145.9" y="123.5">ＤＯＯＲ</text>
<text x="160" y="121.8">ＣＷＸ０１０６</text>
<text x="160" y="125.3">ＣＷＸ０１０７</text>
<text x="174" y="121.8">ＢＵ</text>
<text x="174" y="125.3">ＢＵ</text>
<text x="214.3" y="121.8">P24</text>
<text x="223.8" y="121.8">X2610</text>
<text x="237.3" y="121.8">P24</text>
<text x="246.8" y="121.8">X2611</text>
<text x="260.2" y="121.8">P24</text>
<text x="269.8" y="121.8">X2612</text>
<text x="160" y="128.8">ＣＷＸ０１０８</text>
<text x="174" y="128.8">ＢＵ</text>
<text x="99.1" y="135.1">１６ＡＷＧ×８Ｗ（ＢＵ）</text>
<text x="99.1" y="137.7">１４ＡＷＧ×１Ｗ（Ｇ/Ｙ）</text>
<text x="160" y="132.4">ＣＷＸ０１０９</text>
<text x="174" y="132.4">ＢＵ</text>
<text x="99.1" y="141.2">ＫＭＳ－２２</text>
<text x="22.4" y="149">サイクルスイッチ４</text>
<text x="25.5" y="146.4">グリース潤滑</text>
<text x="51.7" y="144.7">Ｃ板クランプ締限</text>
<text x="80" y="144.7">Ｃ板クランプ緩限</text>
<text x="165.1" y="146.5">Ｇ</text>
<text x="173.6" y="146.5">Ｇ/Ｙ</text>
<text x="215.5" y="149">サイクルスイッチ１(可動側）</text>
<text x="223.4" y="146.4">グリース潤滑</text>
<text x="265.1" y="146.5">ＲＤ</text>
<text x="272" y="146.5">５７１０</text>
<text x="165.1" y="155.3">ＴＢ８－ＴＢＦ２－Ｃ１－１～４</text>
<text x="183" y="150">ＴＢ－Ｆ２</text>
<text x="265.1" y="150">ＰＫ</text>
<text x="265.1" y="153.6">ＹＧ</text>
<text x="271.1" y="150">ＮＬＳ２４</text>
<text x="272" y="153.6">５７１１</text>
<text x="264.7" y="157.1">Ｂ/Ｗ</text>
<text x="265.1" y="160.6">ＷＨ</text>
<text x="271.1" y="157.1">ＮＬＳ２４</text>
<text x="271.1" y="160.6">ＰＬＳ２４</text>
<text x="23.5" y="165.9">PLS24P X2310</text>
<text x="51.7" y="165.9">PLS24P X2514</text>
<text x="80" y="165.9">PLS24P X2515</text>
<text x="221.4" y="165.9">PLS24P X2307</text>
<text x="265.1" y="164.2">ＢＫ</text>
<text x="265.1" y="167.7">ＹＥ</text>
<text x="271.1" y="164.2">ＮＬＳ２４</text>
<text x="272" y="167.7">５７１２</text>
<text x="32.3" y="172.3">ＫＭＳ－１２</text>
<text x="99.1" y="170.5">１６ＡＷＧ×４Ｗ（ＢＵ）</text>
<text x="99.1" y="173">１４ＡＷＧ×１Ｗ（Ｇ/Ｙ）</text>
<text x="230.2" y="172.3">ＫＭＳ－１２</text>
<text x="253.1" y="172.3">ＫＭＳ－１２</text>
<text x="265.1" y="171.2">ＯＲ</text>
<text x="271.1" y="171.2">ＮＬＳ２４</text>
<text x="99.1" y="176.5">ＦＴ－１６</text>
<text x="265.1" y="174.8">ＳＨ</text>
<text x="272" y="174.8">５７１３</text>
<text x="127.1" y="184.7">ＴＢ４－ＴＢ８－Ｃ１－１～４</text>
<text x="242.9" y="185">３６０　×４４０　×２００</text>
<text x="271.7" y="185.7">ＭＰ　ＯＰ.</text>
<text x="106.7" y="187.1">ＦＲＯＭ　ＴＢ－４</text>
<text x="127.1" y="190">ＴＢ４－ＴＢ８－Ｃ２－１～３</text>
<text x="227.9" y="187.1">ＴＢ－８</text>
<text x="242" y="189.3">４６　×１本</text>
<text x="272.2" y="189.3">ＭＰ操作側</text>
<text x="73.4" y="197.2">ＵＢＥ</text>
<text x="81.4" y="197.2">ＭＡＣＨＩＮＥＲＹ</text>
<text x="106.7" y="192.4">ＦＲＯＭ　ＴＢ－４</text>
<text x="184.3" y="197.7">ＵＨ１６５０ ダイカストマシン</text>
<text x="242" y="192.1">４１　×２本</text>
<text x="279.8" y="197">１１</text>
<text x="73.4" y="200.7">ＣＯＲＰＯＲＡＴＩＯＮ，ＬＴＤ．</text>
<text x="187" y="203.1">端 子 箱 結 線 図</text>
<text x="281.9" y="202.3">２５</text>
</g>
<g font-size="2.2">
<text x="16.3" y="12.6">冷却水流量確認(１)(可動側) 冷却水流量確認(２)(可動側) 冷却水流量確認(３)(可動側) 冷却水流量確認(４)(可動側) 冷却水流量確認(５)(可動側) 冷却水流量確認(６)(可動側)</text>
<text x="193" y="12.6">冷却水流量確認(７)(可動側) 冷却水流量確認(８)(可動側) 冷却水流量確認(９)(可動側) 冷却水流量確認(１０)(可動側)</text>
<text x="22.9" y="19.3">ＦＳ－ＭＷ１</text>
<text x="45.9" y="19.3">ＦＳ－ＭＷ２</text>
<text x="68.8" y="19.3">ＦＳ－ＭＷ３</text>
<text x="91.8" y="19.3">ＦＳ－ＭＷ４</text>
<text x="114.8" y="19.3">ＦＳ－ＭＷ５</text>
<text x="137.7" y="19.3">ＦＳ－ＭＷ６</text>
<text x="199.6" y="19.3">ＦＳ－ＭＷ７</text>
<text x="222.5" y="19.3">ＦＳ－ＭＷ８</text>
<text x="245.5" y="19.3">ＦＳ－ＭＷ９</text>
<text x="268.8" y="19.3">ＦＳ－ＭＷ１０</text>
<text x="28.4" y="37.4">※６</text>
<text x="51.3" y="37.4">※６</text>
<text x="74.3" y="37.4">※６</text>
<text x="97.3" y="37.4">※６</text>
<text x="120.2" y="37.4">※６</text>
<text x="142.3" y="37.4">※６</text>
<text x="205.1" y="37.4">※６</text>
<text x="228" y="37.4">※６</text>
<text x="251" y="37.4">※６</text>
<text x="274" y="37.4">※６</text>
<text x="21.2" y="65.3">SOL-E1a</text>
<text x="21.5" y="60.7">ＥＪＥＣＴＯＲ</text>
<text x="21.5" y="63.2">ＦＯＲＷＡＲＤ</text>
<text x="38.9" y="65.3">SOL-E1b</text>
<text x="39.1" y="60.7">ＥＪＥＣＴＯＲ</text>
<text x="39.1" y="63.2">ＲＥＶＥＲＳＥ</text>
<text x="58.9" y="62.8">ＮＵＴ　ＪＯＩＮＴ</text>
<text x="59.3" y="65.3">SOL-DN1a</text>
<text x="76.6" y="62.8">ＮＵＴ　ＳＰＬＩＴ</text>
<text x="77" y="65.3">SOL-DN1b</text>
<text x="97.4" y="65.3">SOL-DC15a</text>
<text x="99.2" y="60.3">Ｃ－ＰＬＡＴＥ</text>
<text x="100.6" y="62.8">ＣＬＡＭＰ</text>
<text x="115.1" y="65.3">SOL-DC15b</text>
<text x="116.9" y="60.3">Ｃ－ＰＬＡＴＥ</text>
<text x="116.9" y="62.8">ＲＥＬＥＡＳＥ</text>
<text x="214.1" y="62.8">ＩＳＯＬＡＴＥ　ＳＯＬ１</text>
<text x="216.2" y="60.6">ＤＩＥ　ＳＰＲＡＹ</text>
<text x="217.3" y="65.5">SOL-AT1</text>
<text x="238.8" y="62.8">ＩＳＯＬＡＴＥ　ＳＯＬ２</text>
<text x="240.9" y="60.6">ＤＩＥ　ＳＰＲＡＹ</text>
<text x="242" y="65.5">SOL-AT2</text>
<text x="35.8" y="83">※１</text>
<text x="74.7" y="83">※１</text>
<text x="113.5" y="83">※１</text>
<text x="223.1" y="83">※７</text>
<text x="247.8" y="83">※７</text>
<text x="19.5" y="100.8">（型締側よりＳＰを見て左上）</text>
<text x="22.2" y="98.3">可動側分割ナット２割限</text>
<text x="47.8" y="100.8">（型締側よりＳＰを見て左上）</text>
<text x="50.5" y="98.3">可動側分割ナット２閉限</text>
<text x="76.1" y="100.8">（型締側よりＳＰを見て右上）</text>
<text x="78.7" y="98.3">可動側分割ナット１割限</text>
<text x="104.3" y="100.8">（型締側よりＳＰを見て右上）</text>
<text x="107" y="98.3">可動側分割ナット１閉限</text>
<text x="217.6" y="100.3">ＭＯＶ．ＤＩＥ</text>
<text x="240.6" y="100.3">ＭＯＶ．ＤＩＥ</text>
<text x="263.5" y="100.3">ＭＯＶ．ＤＩＥ</text>
<text x="26.5" y="107.7">LS-DN23</text>
<text x="54.8" y="107.7">LS-DN24</text>
<text x="83" y="107.7">LS-DN13</text>
<text x="111.3" y="107.7">LS-DN14</text>
<text x="214.8" y="102.7">ＤＥＴＥＣＴＩＯＮ　１</text>
<text x="216.9" y="105.2">（ＯＰ．ＴＯＰ）</text>
<text x="218.1" y="107.7">LS-DC7</text>
<text x="237.7" y="102.7">ＤＥＴＥＣＴＩＯＮ　２</text>
<text x="239.9" y="105.2">（ＯＰ．ＭＩＤ）</text>
<text x="241.1" y="107.7">LS-DC8</text>
<text x="260.7" y="102.7">ＤＥＴＥＣＴＩＯＮ　３</text>
<text x="262.8" y="105.2">（ＯＰ．ＬＯＷ）</text>
<text x="264" y="107.7">LS-DC9</text>
<text x="214.1" y="115.1">ＢＵ</text>
<text x="228.2" y="115.1">ＷＨ</text>
<text x="237" y="115.1">ＢＵ</text>
<text x="251.2" y="115.1">ＷＨ</text>
<text x="260" y="115.1">ＢＵ</text>
<text x="274.1" y="115.1">ＷＨ</text>
<text x="32.3" y="125.4">※５</text>
<text x="60.5" y="125.4">※５</text>
<text x="88.8" y="125.4">※５</text>
<text x="117.1" y="125.4">※５</text>
<text x="226.2" y="125.4">ＡＴＴＡＣＨＥＤ</text>
<text x="249.2" y="125.4">ＡＴＴＡＣＨＥＤ</text>
<text x="272.2" y="125.4">ＡＴＴＡＣＨＥＤ</text>
<text x="226.2" y="130.3">ＦＴ－１６</text>
<text x="226.2" y="127.5">ＣＡＢＬＥ</text>
<text x="249.2" y="127.5">ＣＡＢＬＥ</text>
<text x="249.2" y="130.3">ＦＴ－１６</text>
<text x="272.2" y="127.5">ＣＡＢＬＥ</text>
<text x="272.2" y="130.3">ＦＴ－１６</text>
<text x="21.8" y="143.6">ＣＹＣＬＥ　ＳＷＩＴＣＨ　４</text>
<text x="24" y="141.3">ＧＲＥＡＳＥ　ＬＵＢ．</text>
<text x="217.3" y="143.6">ＣＹＣＬＥ　ＳＷＩＴＣＨ　１(ＭＰ.)</text>
<text x="221.8" y="141.3">ＧＲＥＡＳＥ　ＬＵＢ．</text>
<text x="52.2" y="149.4">ＣＬＡＭＰ　ＬＩＭＩＴ</text>
<text x="55.1" y="147.2">Ｃ－ＰＬＡＴＥ</text>
<text x="79.1" y="149.4">ＲＥＬＥＡＳＥ　ＬＩＭＩＴ</text>
<text x="83.3" y="147.2">Ｃ－ＰＬＡＴＥ</text>
<text x="26.5" y="151.9">SW-LUB4</text>
<text x="54.8" y="151.9">LS-DC51</text>
<text x="83" y="151.9">LS-DC52</text>
<text x="224.4" y="151.9">SW-LUB1</text>
<text x="23.3" y="161.1">ＢＮ</text>
<text x="37.4" y="161.1">ＢＵ</text>
<text x="51.5" y="159.3">ＢＫ</text>
<text x="65.7" y="159.3">ＷＨ</text>
<text x="79.8" y="159.3">ＢＫ</text>
<text x="93.9" y="159.3">ＷＨ</text>
<text x="221.1" y="161.1">ＢＮ</text>
<text x="235.3" y="161.1">ＢＵ</text>
<text x="248.9" y="158.4">ＥＳ－１Ｅ</text>
<text x="32.3" y="169.5">※６</text>
<text x="60.5" y="169.5">※６</text>
<text x="88.8" y="169.5">※６</text>
<text x="230.1" y="169.5">※６</text>
<text x="253.1" y="169.5">※６</text>
<text x="141.6" y="198.9">Ｏｃｔ．２０．’１４</text>
<text x="157.7" y="198.9">Ｈ．ＷＡＫＡＢＡＹＡＳＨＩ</text>
</g>
<g font-size="1.9">
<text x="19.5" y="5.3">０ １</text>
<text x="28.4" y="5.3">０ ２</text>
<text x="37.2" y="5.3">０ ３</text>
<text x="46" y="5.3">０ ４</text>
<text x="54.9" y="5.3">０ ５</text>
<text x="63.7" y="5.3">０ ６</text>
<text x="72.5" y="5.3">０ ７</text>
<text x="81.4" y="5.3">０ ８</text>
<text x="90.2" y="5.3">０ ９</text>
<text x="99" y="5.3">１ ０</text>
<text x="107.9" y="5.3">１ １</text>
<text x="116.7" y="5.3">１ ２</text>
<text x="125.5" y="5.3">１ ３</text>
<text x="134.4" y="5.3">１ ４</text>
<text x="143.2" y="5.3">１ ５</text>
<text x="152.1" y="5.3">１ ６</text>
<text x="160.9" y="5.3">１ ７</text>
<text x="169.7" y="5.3">１ ８</text>
<text x="178.5" y="5.3">１ ９</text>
<text x="187.4" y="5.3">２ ０</text>
<text x="196.2" y="5.3">２ １</text>
<text x="205.1" y="5.3">２ ２</text>
<text x="213.9" y="5.3">２ ３</text>
<text x="222.7" y="5.3">２ ４</text>
<text x="231.6" y="5.3">２ ５</text>
<text x="240.4" y="5.3">２ ６</text>
<text x="249.2" y="5.3">２ ７</text>
<text x="258.1" y="5.3">２ ８</text>
<text x="266.9" y="5.3">２ ９</text>
<text x="275.7" y="5.3">３ ０</text>
<text x="11.4" y="17">Ａ</text>
<text x="16.6" y="15">ＣＯＯＬＩＭＧ　ＷＡＴＥＲ　ＦＬＯＷ</text>
<text x="17.8" y="17">ＤＥＴＥＣＴＩＯＮ（１）（ＭＰ）</text>
<text x="39.6" y="15">ＣＯＯＬＩＭＧ　ＷＡＴＥＲ　ＦＬＯＷ</text>
<text x="40.7" y="17">ＤＥＴＥＣＴＩＯＮ（２）（ＭＰ）</text>
<text x="62.6" y="15">ＣＯＯＬＩＭＧ　ＷＡＴＥＲ　ＦＬＯＷ</text>
<text x="63.7" y="17">ＤＥＴＥＣＴＩＯＮ（３）（ＭＰ）</text>
<text x="85.5" y="15">ＣＯＯＬＩＭＧ　ＷＡＴＥＲ　ＦＬＯＷ</text>
<text x="86.7" y="17">ＤＥＴＥＣＴＩＯＮ（４）（ＭＰ）</text>
<text x="108.5" y="15">ＣＯＯＬＩＭＧ　ＷＡＴＥＲ　ＦＬＯＷ</text>
<text x="109.6" y="17">ＤＥＴＥＣＴＩＯＮ（５）（ＭＰ）</text>
<text x="131.5" y="15">ＣＯＯＬＩＭＧ　ＷＡＴＥＲ　ＦＬＯＷ</text>
<text x="132.6" y="17">ＤＥＴＥＣＴＩＯＮ（６）（ＭＰ）</text>
<text x="193.3" y="15">ＣＯＯＬＩＭＧ　ＷＡＴＥＲ　ＦＬＯＷ</text>
<text x="194.4" y="17">ＤＥＴＥＣＴＩＯＮ（７）（ＭＰ）</text>
<text x="216.3" y="15">ＣＯＯＬＩＭＧ　ＷＡＴＥＲ　ＦＬＯＷ</text>
<text x="217.4" y="17">ＤＥＴＥＣＴＩＯＮ（８）（ＭＰ）</text>
<text x="239.2" y="15">ＣＯＯＬＩＭＧ　ＷＡＴＥＲ　ＦＬＯＷ</text>
<text x="240.4" y="17">ＤＥＴＥＣＴＩＯＮ（９）（ＭＰ）</text>
<text x="263.3" y="15">ＣＯＯＬＩＭＧ　ＷＡＴＥＲ　ＦＬＯＷ</text>
<text x="263.8" y="17">ＤＥＴＥＣＴＩＯＮ（１０）（ＭＰ）</text>
<text x="287.4" y="17">Ａ</text>
<text x="11.4" y="34.6">Ｂ</text>
<text x="287.4" y="34.6">Ｂ</text>
<text x="99.9" y="41.7">ＰＲＯＴＥＣＴ ＴＵＢＥ</text>
<text x="122.9" y="39.9">ＰＲＯＴＥＣＴ ＴＵＢＥ</text>
<text x="146.7" y="38.2">ＰＲＯＴＥＣＴ ＴＵＢＥ</text>
<text x="184.1" y="38.2">ＰＲＯＴＥＣＴ ＴＵＢＥ</text>
<text x="207.1" y="39.9">ＰＲＯＴＥＣＴ ＴＵＢＥ</text>
<text x="230.1" y="41.7">ＰＲＯＴＥＣＴ ＴＵＢＥ</text>
<text x="31" y="47">ＰＲＯＴＥＣＴ ＴＵＢＥ</text>
<text x="54" y="45.2">ＰＲＯＴＥＣＴ ＴＵＢＥ</text>
<text x="77" y="43.5">ＰＲＯＴＥＣＴ ＴＵＢＥ</text>
<text x="253.1" y="43.5">ＰＲＯＴＥＣＴ ＴＵＢＥ</text>
<text x="11.4" y="52.3">Ｃ</text>
<text x="287.4" y="52.3">Ｃ</text>
<text x="11.4" y="70">Ｄ</text>
<text x="287.4" y="70">Ｄ</text>
<text x="24" y="73.1">ＳＯＬ</text>
<text x="41.6" y="73.1">ＳＯＬ</text>
<text x="62.8" y="73.1">ＳＯＬ</text>
<text x="80.5" y="73.1">ＳＯＬ</text>
<text x="101.7" y="73.1">ＳＯＬ</text>
<text x="119.4" y="73.1">ＳＯＬ</text>
<text x="220.1" y="73.9">ＳＯＬ</text>
<text x="244.8" y="73.9">ＳＯＬ</text>
<text x="11.4" y="87.6">Ｅ</text>
<text x="287.4" y="87.6">Ｅ</text>
<text x="11.4" y="105.3">Ｆ</text>
<text x="17.9" y="105.3">（Ｌ. Ｕ. ＶＩＥＷ　ＦＲＯＭ　ＭＰ. ＴＯ　ＳＰ.） （Ｌ.Ｕ. ＶＩＥＷ　ＦＲＯＭ　ＭＰ. ＴＯ　ＳＰ.） （Ｒ.Ｕ. ＶＩＥＷ　ＦＲＯＭ　ＭＰ. ＴＯ　ＳＰ.） （Ｒ.Ｕ. ＶＩＥＷ　ＦＲＯＭ　ＭＰ. ＴＯ　ＳＰ.）</text>
<text x="19.9" y="103.2">ＭＯＶ. ＮＵＴ　２　ＳＰＬＩＴ　ＬＩＭＩＴ</text>
<text x="48.2" y="103.2">ＭＯＶ. ＮＵＴ　２　ＣＬＯＳＥ　ＬＩＭＩＴ</text>
<text x="76.4" y="103.2">ＭＯＶ. ＮＵＴ　１　ＳＰＬＩＴ　ＬＩＭＩＴ</text>
<text x="104.7" y="103.2">ＭＯＶ. ＮＵＴ　１　ＣＬＯＳＥ　ＬＩＭＩＴ</text>
<text x="287.4" y="105.3">Ｆ</text>
<text x="11.4" y="123">Ｇ</text>
<text x="287.4" y="123">Ｇ</text>
<text x="18.8" y="134.8">3</text>
<text x="11.4" y="140.7">Ｈ</text>
<text x="287.4" y="140.7">Ｈ</text>
<text x="11.4" y="158.3">Ｉ</text>
<text x="287.4" y="158.3">Ｉ</text>
<text x="11.4" y="176">Ｊ</text>
<text x="287.4" y="176">Ｊ</text>
<text x="11.7" y="193.7">Ｋ</text>
<text x="14.9" y="195.8">ＤＥＳＣＲＩＰＴＩＯＮ</text>
<text x="37.5" y="195.8">記</text>
<text x="42.5" y="195.8">事</text>
<text x="140.4" y="195.8">ＤＡＴＥ</text>
<text x="147.4" y="195.8">製</text>
<text x="151" y="195.8">図</text>
<text x="154.5" y="195.8">日</text>
<text x="158.4" y="195.8">ＤＥＳＩＧＮＥＤ 設 計</text>
<text x="216.4" y="195.8">ＤＷＧ ＮＯ. 図</text>
<text x="231.6" y="195.8">番</text>
<text x="287.7" y="194">Ｋ</text>
<text x="18.8" y="199.3">3</text>
<text x="13.1" y="204" transform="rotate(-90 13.1 204)">１５１－Ｅ８８１０－４０２－０　Ｒ３</text>
</g>
<g font-size="1.8">
<text x="182.1" y="195.3">ＵＨ１６５０ ＤＩＥ ＣＡＳＴＩＮＧ ＭＡＣＨＩＮＥ</text>
<text x="176" y="200.4">ＴＥＲＭＩＮＡＬ　ＢＯＸ　ＷＩＲＩＮＧ　ＤＩＡＧＲＡＭ</text>
</g>
<g font-size="1.3">
<text x="248.5" y="183.5">Ｗ</text>
<text x="257.3" y="183.5">Ｈ</text>
<text x="266.2" y="183.5">Ｄ</text>
<text x="245.7" y="187.8">Ｐ</text>
<text x="245.7" y="190.6">Ｐ</text>
</g>
</svg>
